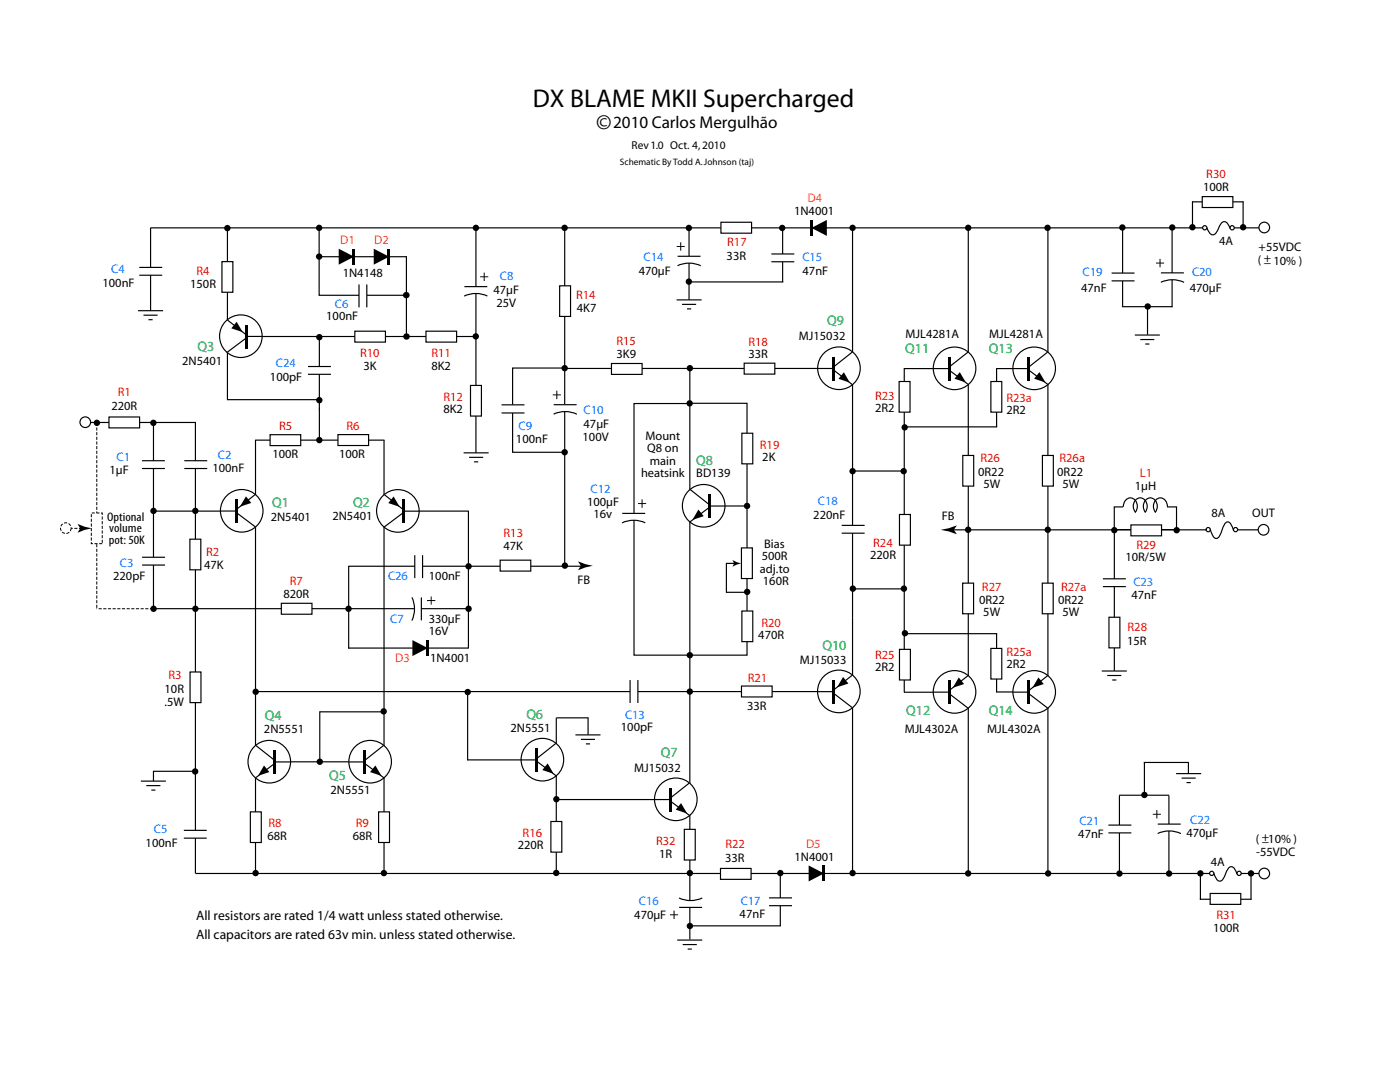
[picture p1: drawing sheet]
<svg xmlns="http://www.w3.org/2000/svg" width="279mm" height="216mm" viewBox="0 0 279 216" stroke-linecap="round" stroke-linejoin="round" font-family="sans-serif">
<path d="M51.8 67.1h43.4M112.8 73.4h-10.5v16.8h10.5M222.4 101.1h12.4v4.6h-12.4z" fill="none" stroke="#000" stroke-width=".23"/>
<path d="M193.2 45.5v128.9z" fill="#fff"/>
<g fill="none" stroke="#000" stroke-width=".23">
<path d="M81.1 51.1v15.9M193.2 45.5v128.9M45.3 79.7h18.5M112.7 73.5h50.8M180.4 73.5h8.8M198.8 73.5h6.6M170.1 94h10.3M180.5 85.2h18.5M83.6 102h9.9M170.2 117.5h10.4M190.1 105.7h61M50.8 138h113.7"/>
<path d="M180.4 138.1h13M57.8 152h11.8M111.1 159.5h20.8M111.1 143.2h6.3M39 174.3h214.3M137.7 184.7h18.2"/>
</g>
<path d="M187.7 105.7l1.7-.3 1.5-.5-.5 .8 .5 .9-1.5-.6z" fill="#000"/>
<path d="M76.6 87.8v86.4z" fill="#fff"/>
<path d="M76.6 87.8v86.4" fill="none" stroke="#000" stroke-width=".23"/>
<path d="M111 143.2v31.1z" fill="#fff"/>
<path d="M111 143.2v31.1" fill="none" stroke="#000" stroke-width=".23"/>
<path d="M155.7 174.1v10.7z" fill="#fff"/>
<path d="M155.7 174.1v10.7" fill="none" stroke="#000" stroke-width=".23"/>
<path d="M93.3 138.2v13.5z" fill="#fff"/>
<path d="M93.3 138.2v13.5" fill="none" stroke="#000" stroke-width=".23"/>
<path d="M117.4 143.2v3.4z" fill="#fff"/>
<path d="M117.4 143.2v3.4" fill="none" stroke="#000" stroke-width=".23"/>
<path d="M170.1 123.1v51.1z" fill="#fff"/>
<path d="M170.1 123.1v51.1" fill="none" stroke="#000" stroke-width=".23"/>
<path d="M170.1 45.9v77.2z" fill="#fff"/>
<path d="M170.1 45.9v77.2" fill="none" stroke="#000" stroke-width=".23"/>
<path d="M51 87.8v86.4z" fill="#fff"/>
<path d="M51 87.8v86.4" fill="none" stroke="#000" stroke-width=".23"/>
<path d="M39 84.2v90.1z" fill="#fff"/>
<path d="M39 84.2v90.1" fill="none" stroke="#000" stroke-width=".23"/>
<g fill="#fff" stroke="#000" stroke-width=".23">
<path d="M75.6 162h2.1v6.1h-2.1z"/>
<path d="M50 162h2.1v6.1h-2.1z"/>
<path d="M37.9 107.6h2.2v6.1h-2.2z"/>
</g>
<circle cx="79.4" cy="101.9" r="4.2" fill="#fff"/>
<g fill="none" stroke="#000" stroke-width=".23">
<path d="M76.7 98.7l3.6 2.9M80.3 102.4l-3.7 2.8M80.5 102h3.2"/>
<circle cx="79.4" cy="101.9" r="4.2"/>
</g>
<path d="M78.6 99.1l1.2 2-2.3-.7zM80.2 99.7h.6v4.7h-.6z" fill="#000"/>
<circle cx="167.4" cy="138" r="4.2" fill="#fff"/>
<g fill="none" stroke="#000" stroke-width=".23">
<path d="M163.1 138h3.2M166.5 138.4l3.6 2.8M170.1 134.7l-3.6 2.9"/>
<circle cx="167.4" cy="138" r="4.2"/>
</g>
<path d="M168.3 135.1l1 1.3-2.2 .7zM166.1 135.7h.5v4.7h-.5z" fill="#000"/>
<circle cx="190.5" cy="138.1" r="4.2" fill="#fff"/>
<g fill="none" stroke="#000" stroke-width=".23">
<path d="M186.2 138.1h3.2M189.6 138.5l3.6 2.8M193.2 134.8l-3.6 2.9"/>
<circle cx="190.5" cy="138.1" r="4.2"/>
</g>
<path d="M191.3 135.2l1.1 1.3-2.3 .7zM189.1 135.8h.6v4.7h-.6z" fill="#000"/>
<circle cx="73.9" cy="152" r="4.2" fill="#fff"/>
<g fill="none" stroke="#000" stroke-width=".23">
<path d="M69.6 152h3.1M72.9 152.5l3.7 2.7M76.6 148.7l-3.7 2.9"/>
<circle cx="73.9" cy="152" r="4.2"/>
</g>
<path d="M72.5 149.7h.6v4.8h-.6zM74.9 152.7l1.2 2.1-2.2-.7z" fill="#000"/>
<circle cx="167.4" cy="73.5" r="4.2" fill="#fff"/>
<g fill="none" stroke="#000" stroke-width=".23">
<path d="M163.2 73.5h3.1M166.5 73.9l3.6 2.8M170.1 70.2l-3.6 2.9"/>
<circle cx="167.4" cy="73.5" r="4.2"/>
</g>
<path d="M166.1 71.2h.5v4.7h-.5zM168.4 74.3l1.2 2.1-2.3-.8z" fill="#000"/>
<circle cx="190.5" cy="73.5" r="4.2" fill="#fff"/>
<g fill="none" stroke="#000" stroke-width=".23">
<path d="M186.2 73.5h3.2M189.6 74l3.7 2.7M193.2 70.3l-3.6 2.8"/>
<circle cx="190.5" cy="73.5" r="4.2"/>
</g>
<path d="M189.1 71.2h.6v4.8h-.6zM191.6 74.3l1.2 2-2.3-.7z" fill="#000"/>
<circle cx="53.7" cy="152" r="4.2" fill="#fff"/>
<g fill="none" stroke="#000" stroke-width=".23">
<path d="M30 45.5h222.3M45.4 45.4v34.3M63.8 51.2h17.4M63.7 67.1v14.7M17.8 84.3h21.3M30.6 84.3v37.2h62.8M50.9 87.8h25.8M63.7 81.5v6.2M30.8 102h14.1M69.6 113h46.7M143.6 101h5.6M69.6 129.3h23.9"/>
<path d="M51.1 148.7l3.6 2.9M54.7 152.5l-3.7 2.7M54.9 152h3.1M63.8 142h12.9M93.3 151.6h12.5"/>
<circle cx="53.7" cy="152" r="4.2"/>
</g>
<g fill="#000">
<path d="M15.5 104.6l1.4 .5 1.4 .3-1.4 .3-1.4 .6 .5-.9zM115.4 112l1.4 .6 1.5 .3-1.5 .3-1.4 .6 .5-.9zM52.7 152.7l1.1 1.4-2.3 .7zM54.5 149.7h.6v4.8h-.6zM161.4 172.7l3.1 1.6-3.1 1.6z"/>
<circle cx="45.4" cy="45.5" r=".64"/>
<circle cx="63.7" cy="45.5" r=".64"/>
<circle cx="63.7" cy="51.2" r=".64"/>
<circle cx="81.1" cy="58.9" r=".65"/>
<circle cx="95" cy="45.5" r=".64"/>
<circle cx="112.7" cy="45.5" r=".64"/>
<circle cx="137.5" cy="56.2" r=".64"/>
<circle cx="137.5" cy="45.5" r=".64"/>
<circle cx="156.1" cy="45.5" r=".64"/>
<circle cx="170.2" cy="45.5" r=".64"/>
<circle cx="193.2" cy="45.5" r=".64"/>
<circle cx="209.1" cy="45.5" r=".64"/>
<circle cx="224" cy="45.4" r=".64"/>
<circle cx="233.9" cy="45.4" r=".64"/>
<circle cx="238" cy="45.3" r=".64"/>
<circle cx="248.1" cy="45.3" r=".64"/>
<circle cx="63.7" cy="79.9" r=".64"/>
<circle cx="63.7" cy="67.3" r=".64"/>
<circle cx="81.1" cy="67.1" r=".65"/>
<circle cx="95" cy="67.1" r=".64"/>
<circle cx="112.7" cy="73.5" r=".64"/>
<circle cx="137.7" cy="73.5" r=".64"/>
<circle cx="229" cy="61.2" r=".64"/>
<circle cx="19.3" cy="84.4" r=".64"/>
<circle cx="30.6" cy="84.4" r=".64"/>
<circle cx="63.7" cy="87.8" r=".64"/>
<circle cx="112.7" cy="90.2" r=".64"/>
<circle cx="137.6" cy="80.5" r=".64"/>
<circle cx="170.2" cy="94" r=".64"/>
<circle cx="180.3" cy="94" r=".64"/>
<circle cx="180.5" cy="85.3" r=".64"/>
<circle cx="30.6" cy="101.9" r=".64"/>
<circle cx="39" cy="101.9" r=".64"/>
<circle cx="93.5" cy="113" r=".64"/>
<circle cx="112.7" cy="112.9" r=".64"/>
<circle cx="149.1" cy="101" r=".64"/>
<circle cx="170.2" cy="117.5" r=".64"/>
<circle cx="180.4" cy="117.5" r=".64"/>
<circle cx="193.2" cy="105.7" r=".64"/>
<circle cx="209.1" cy="105.7" r=".64"/>
<circle cx="222.4" cy="105.8" r=".64"/>
<circle cx="234.8" cy="105.8" r=".64"/>
<circle cx="30.6" cy="121.5" r=".64"/>
<circle cx="39" cy="121.5" r=".64"/>
<circle cx="51" cy="138" r=".64"/>
<circle cx="69.6" cy="121.5" r=".64"/>
<circle cx="93.3" cy="138.1" r=".64"/>
<circle cx="93.5" cy="121.5" r=".64"/>
<circle cx="137.7" cy="130.7" r=".64"/>
<circle cx="180.6" cy="126.4" r=".64"/>
<circle cx="38.9" cy="153.9" r=".64"/>
<circle cx="63.8" cy="152" r=".64"/>
<circle cx="76.6" cy="141.9" r=".64"/>
<circle cx="111" cy="159.5" r=".64"/>
<circle cx="228.4" cy="158.6" r=".64"/>
<circle cx="51" cy="174.2" r=".64"/>
<circle cx="76.6" cy="174.2" r=".64"/>
<circle cx="111" cy="174.2" r=".64"/>
<circle cx="137.7" cy="174.2" r=".64"/>
<circle cx="155.7" cy="174.2" r=".64"/>
<circle cx="170.2" cy="174.2" r=".64"/>
<circle cx="193.2" cy="174.3" r=".64"/>
<circle cx="209.2" cy="174.3" r=".64"/>
<circle cx="239.6" cy="174.3" r=".64"/>
<circle cx="249.7" cy="174.3" r=".64"/>
<circle cx="137.7" cy="184.8" r=".64"/>
</g>
<path d="M164.3 172.7v3.1" fill="none" stroke="#000" stroke-width=".41"/>
<path d="M16.4 105.4h-2.5M19.3 121.3v-37M30.5 121.5h-11.2" fill="none" stroke="#000" stroke-width=".2" stroke-dasharray=".6 .3" stroke-linecap="butt"/>
<g fill="#fff" stroke="#000" stroke-width=".23">
<path d="M27.5 62h5z"/>
<path d="M28.6 62.9h2.9z"/>
<path d="M29.6 63.8h.9z"/>
</g>
<g fill="#fff">
<path d="M135.6 59.9h3.8z"/>
<path d="M136.4 60.5h2.2z"/>
<path d="M137.2 61.2h.6z"/>
</g>
<path d="M30.1 45.5v16.5M95 45.5v44.9M137.5 45.5v14.3" fill="none" stroke="#000" stroke-width=".23"/>
<g fill="#fff">
<path d="M28.4 111.2h4.5v1.5h-4.5z"/>
<path d="M36.8 91.9h4.5v1.6h-4.5z"/>
<path d="M28.3 91.9h4.6v1.6h-4.6z"/>
</g>
<g fill="#fff" stroke="#000" stroke-width=".23">
<path d="M28.4 111.2h4.5z"/>
<path d="M28.4 112.7h4.5z"/>
<path d="M36.8 91.9h4.6z"/>
<path d="M36.8 93.5h4.6z"/>
<path d="M28.3 91.9h4.6z"/>
<path d="M28.3 93.5h4.6z"/>
</g>
<path d="M112.7 45.6v67.4M69.6 112.9v16.6M93.5 101.9v27.5M63.8 141.9v10.3" fill="none" stroke="#000" stroke-width=".23"/>
<path d="M82.8 110.8h1.5v4.6h-1.5z" fill="#fff"/>
<g fill="#fff" stroke="#000" stroke-width=".23">
<path d="M82.8 110.8v4.6z"/>
<path d="M84.3 110.8v4.6z"/>
</g>
<path d="M224 45.5v15.7M233.9 45.5v15.8M238 40.2v5.2M248.1 40.2v5.2M137.7 73.5v114.1M180.5 73.5v64.7M198.9 73.5v11.7M229 61.2v5.6M222.4 106.1v27.8" fill="none" stroke="#000" stroke-width=".23"/>
<circle cx="17" cy="84.2" r="1.06" fill="#fff"/>
<circle cx="17" cy="84.2" r="1.06" fill="none" stroke="#000" stroke-width=".23"/>
<circle cx="13.1" cy="105.4" r="1.06" fill="#fff"/>
<circle cx="13.1" cy="105.4" r="1.06" fill="none" stroke="#000" stroke-width=".2" stroke-dasharray=".6 .3" stroke-linecap="butt"/>
<circle cx="137.7" cy="138" r=".64" fill="#000"/>
<g fill="#fff" stroke="#000" stroke-width=".23">
<path d="M21.7 83.2h6.2v2.2h-6.2z"/>
<path d="M148 136.9h6.1v2.2h-6.1z"/>
<path d="M148.5 72.5h6.1v2.1h-6.1z"/>
<path d="M143.9 44.3h6.1v2.2h-6.1z"/>
<path d="M179.4 76.1h2.2v6.1h-2.2z"/>
<path d="M197.8 76.1h2.1v6.1h-2.1z"/>
</g>
<path d="M180.5 126.4h18.5M198.8 138.1h6.6M198.9 126.4v11.7" fill="none" stroke="#000" stroke-width=".23"/>
<g fill="#fff" stroke="#000" stroke-width=".23">
<path d="M197.8 129.4h2.1v6.1h-2.1z"/>
<path d="M179.5 129.6h2.2v6.1h-2.2z"/>
<path d="M99.8 111.8h6.1v2.2h-6.1z"/>
<path d="M122 72.5h6.1v2.2h-6.1z"/>
<path d="M53.9 86.7h6.1v2.2h-6.1z"/>
<path d="M67.4 86.7h6.2v2.2h-6.2z"/>
<path d="M70.8 66.1h6.1v2.2h-6.1z"/>
<path d="M85 66.1h6.1v2.2h-6.1z"/>
</g>
<circle cx="48.2" cy="101.9" r="4.2" fill="#fff"/>
<g fill="none" stroke="#000" stroke-width=".23">
<path d="M50.9 98.7l-3.6 2.8M44 102h3.1M47.3 102.4l3.7 2.8"/>
<circle cx="48.2" cy="101.9" r="4.2"/>
</g>
<path d="M46.9 99.6h.5v4.8h-.5zM49.1 99l1 1.4-2.2 .7z" fill="#000"/>
<path d="M44.3 52.2h2.2v6.1h-2.2z" fill="#fff" stroke="#000" stroke-width=".23"/>
<g fill="#fff">
<path d="M100.1 80.8h4.5v1.6h-4.5z"/>
<path d="M100.1 80.8h4.6z"/>
</g>
<path d="M100.1 80.8h4.6" fill="none" stroke="#000" stroke-width=".23"/>
<g fill="#fff" stroke="#000" stroke-width=".23">
<path d="M100.1 82.4h4.6z"/>
<path d="M110.5 80.8h4.6z"/>
</g>
<path d="M110.5 80.7h4.6v1.4h-4.6z" fill="#fff"/>
<path d="M110.5 82.6a5.5 5.5 0 0 1 4.6 0" fill="none" stroke="#000" stroke-width=".23"/>
<path d="M111 78h.2v.7h.7v.2h-.7v.7h-.2v-.7h-.7v-.2h.7z" fill="#000"/>
<path d="M92.7 57.1h4.5v1.4h-4.5z" fill="#fff"/>
<path d="M92.7 57.2h4.6z" fill="#fff" stroke="#000" stroke-width=".23"/>
<path d="M97.3 59.1a5.5 5.5 0 0 0-4.7 0" fill="none" stroke="#000" stroke-width=".23"/>
<path d="M96.5 54.4h.2v.7h.7v.2h-.7v.8h-.2v-.8h-.7v-.2h.7z" fill="#000"/>
<path d="M135.3 51.1h4.5v1.4h-4.5z" fill="#fff"/>
<path d="M135.2 51.1h4.6z" fill="#fff" stroke="#000" stroke-width=".23"/>
<path d="M135.2 53a5.5 5.5 0 0 1 4.7 0" fill="none" stroke="#000" stroke-width=".23"/>
<path d="M135.8 48.3h.2v.8h.7v.2h-.7v.7h-.2v-.7h-.8v-.2h.8z" fill="#000"/>
<path d="M82.7 119.3h1.4v4.5h-1.4z" fill="#fff"/>
<path d="M84.1 119.2v4.6z" fill="#fff" stroke="#000" stroke-width=".23"/>
<path d="M82.2 119.2a5.4 5.4 0 0 1 0 4.6" fill="none" stroke="#000" stroke-width=".23"/>
<path d="M85.2 119.7h.8v-.7h.1v.7h.8v.2h-.8v.7h-.1v-.7h-.8z" fill="#000"/>
<path d="M192.1 90.9h2.2v6.1h-2.2z" fill="#fff" stroke="#000" stroke-width=".23"/>
<path d="M237.9 40.3h10.3M223.9 61.2h10.1" fill="none" stroke="#000" stroke-width=".23"/>
<g fill="#fff" stroke="#000" stroke-width=".23">
<path d="M225.7 104.7h6.1v2.2h-6.1z"/>
<path d="M192.1 116.4h2.2v6.1h-2.2z"/>
</g>
<path d="M209.1 45.5v128.9" fill="none" stroke="#000" stroke-width=".23"/>
<circle cx="206.4" cy="73.5" r="4.2" fill="#fff"/>
<g fill="none" stroke="#000" stroke-width=".23">
<path d="M202.1 73.5h3.2M205.5 74l3.7 2.7M209.1 70.3l-3.6 2.8"/>
<circle cx="206.4" cy="73.5" r="4.2"/>
</g>
<path d="M205 71.2h.6v4.8h-.6zM207.4 74.3l1.2 2-2.2-.7z" fill="#000"/>
<g fill="#fff" stroke="#000" stroke-width=".23">
<path d="M221.3 123.2h2.2v6.1h-2.2z"/>
<path d="M179.5 102.7h2.2v6.1h-2.2z"/>
<path d="M37.9 134.1h2.2v6.1h-2.2z"/>
<path d="M125.7 135.7v4.6z"/>
<path d="M127.3 135.7v4.6z"/>
<path d="M153.5 179.2h4.6z"/>
<path d="M153.5 180.7h4.6z"/>
</g>
<g fill="#fff">
<path d="M125.7 135.7h1.6v4.6h-1.6z"/>
<path d="M153.5 179.2h4.5v1.5h-4.5z"/>
</g>
<path d="M63.7 45.4v13.5h17.5M137.7 80.5h11.4v50.2h-11.4M137.8 80.5h-11.3v50.2h11.3" fill="none" stroke="#000" stroke-width=".23"/>
<g fill="#fff">
<path d="M135.8 187.6h3.8z"/>
<path d="M136.6 188.2h2.1z"/>
<path d="M137.4 188.9h.6z"/>
<path d="M135.6 179.7h4.5v1.4h-4.5z"/>
</g>
<path d="M135.5 181.1h4.6z" fill="#fff" stroke="#000" stroke-width=".23"/>
<path d="M140.2 179.2a5.5 5.5 0 0 1-4.7 0" fill="none" stroke="#000" stroke-width=".23"/>
<path d="M134.4 181.7h.2v.7h.7v.2h-.7v.8h-.2v-.8h-.7v-.2h.7z" fill="#000"/>
<path d="M143.8 173.3h6.1v2.2h-6.1z" fill="#fff" stroke="#000" stroke-width=".23"/>
<path d="M39 153.9h-8.4v2" fill="none" stroke="#000" stroke-width=".23"/>
<g fill="#fff" stroke="#000" stroke-width=".23">
<path d="M111.7 57h2.2v6.1h-2.2z"/>
<path d="M93.9 76.9h2.2v6.1h-2.2z"/>
</g>
<circle cx="252.3" cy="174.3" r="1.06" fill="#fff"/>
<circle cx="252.3" cy="174.3" r="1.06" fill="none" stroke="#000" stroke-width=".23"/>
<circle cx="252.3" cy="45.4" r="1.06" fill="#fff"/>
<circle cx="252.3" cy="45.4" r="1.06" fill="none" stroke="#000" stroke-width=".23"/>
<g fill="#fff">
<path d="M221.9 54.5h4.5v1.6h-4.5z"/>
<path d="M220.1 115.5h4.6v1.6h-4.6z"/>
<path d="M168 104.8h4.6v1.6h-4.6z"/>
<path d="M231.7 54.4h4.6v1.4h-4.6z"/>
</g>
<g fill="#fff" stroke="#000" stroke-width=".23">
<path d="M221.8 56h4.6z"/>
<path d="M221.8 54.5h4.6z"/>
<path d="M220.1 117.1h4.6z"/>
<path d="M220.1 115.5h4.6z"/>
<path d="M168 106.4h4.6z"/>
<path d="M168 104.8h4.6z"/>
<path d="M231.7 54.4h4.6z"/>
</g>
<path d="M137.4 56.3h18.9M231.7 56.3a5.5 5.5 0 0 1 4.6 0M223.3 158.7h10M223.4 158.8v15.6M228.3 152.1h9M228.4 152.1v6.6M233.3 158.8v15.4M237.2 152.1v2.3" fill="none" stroke="#000" stroke-width=".23"/>
<g fill="#000">
<path d="M231.4 51.7h.2v.7h.7v.2h-.7v.7h-.2v-.7h-.7v-.2h.7z"/>
<circle cx="223.4" cy="174.3" r=".64"/>
<circle cx="233.3" cy="174.3" r=".64"/>
</g>
<g fill="#fff" stroke="#000" stroke-width=".23">
<path d="M156.2 45.7v10.6z"/>
<path d="M153.9 50.7h4.6z"/>
<path d="M153.9 52.2h4.6z"/>
<path d="M221.2 166.2h4.6z"/>
<path d="M221.2 164.6h4.6z"/>
<path d="M231.1 164.4h4.5z"/>
</g>
<g fill="#fff">
<path d="M153.9 50.7h4.6v1.5h-4.6z"/>
<path d="M221.3 164.6h4.5v1.6h-4.5z"/>
<path d="M231.1 164.4h4.5v1.4h-4.5z"/>
</g>
<path d="M231 166.3a5.4 5.4 0 0 1 4.7 0" fill="none" stroke="#000" stroke-width=".23"/>
<path d="M230.8 161.6h.2v.8h.7v.2h-.7v.7h-.2v-.7h-.7v-.2h.7z" fill="#000"/>
<g fill="#fff">
<path d="M36.7 165.7h4.6v1.6h-4.6z"/>
<path d="M27.8 53.4h4.6v1.5h-4.6z"/>
</g>
<g fill="#fff" stroke="#000" stroke-width=".23">
<path d="M36.7 167.2h4.6z"/>
<path d="M36.7 165.7h4.6z"/>
<path d="M27.8 54.9h4.6z"/>
<path d="M27.8 53.4h4.6z"/>
</g>
<path d="M144.9 118.2h4.2M145 112.4v5.9" fill="none" stroke="#000" stroke-width=".23"/>
<circle cx="149.1" cy="118.1" r=".64" fill="#000"/>
<path d="M148 109.3h2.1v6.1h-2.1z" fill="#fff" stroke="#000" stroke-width=".23"/>
<path d="M144.9 112.4h1.7" fill="none" stroke="#000" stroke-width=".23"/>
<path d="M146.2 111.8l1.7 .6-1.7 .7 .3-.7z" fill="#000"/>
<path d="M56.1 120.4h6.2v2.2h-6.2z" fill="#fff" stroke="#000" stroke-width=".23"/>
<circle cx="134.9" cy="159.5" r="4.2" fill="#fff"/>
<g fill="none" stroke="#000" stroke-width=".23">
<path d="M130.6 159.5h3.1M133.9 160l3.7 2.7M137.6 156.3l-3.7 2.8"/>
<circle cx="134.9" cy="159.5" r="4.2"/>
</g>
<path d="M133.5 157.2h.6v4.8h-.6zM135.9 160.3l1.2 2-2.2-.7z" fill="#000"/>
<g fill="#fff" stroke="#000" stroke-width=".23">
<path d="M148.1 121.9h2.1v6.1h-2.1z"/>
<path d="M109.9 163.9h2.2v6.1h-2.2z"/>
<path d="M148.1 86.4h2.1v6.2h-2.1z"/>
</g>
<path d="M224.3 100.9h8.6v.6h-8.6z" fill="#fff"/>
<path d="M224.2 101a1.42 1.42 0 0 1 1.4-1.7 1.42 1.42 0 0 1 1.4 1.7l-.1 .7-.3 .5M233 101.1a1.42 1.42 0 0 0-1.4-1.8 1.42 1.42 0 0 0-1.4 1.7l.1 .6 .3 .6a1.78 1.78 0 0 0-1-2.9 1.76 1.76 0 0 0-1 2.9 1.78 1.78 0 0 0-1-2.9 1.73 1.73 0 0 0-1 2.9" fill="none" stroke="#000" stroke-width=".23"/>
<circle cx="252.2" cy="105.7" r="1.06" fill="#fff"/>
<circle cx="252.2" cy="105.7" r="1.06" fill="none" stroke="#000" stroke-width=".23"/>
<path d="M240 44.4h6.2v2.4h-6.2z" fill="#fff"/>
<g fill="none" stroke="#000" stroke-width=".23">
<path d="M240.8 45.4l.2 .5a1.08 1.08 0 0 0 1.5 .8l.6-.9a2.05 2.05 0 0 1 1.2-1.6 1.51 1.51 0 0 1 1.2 1.3"/>
<circle cx="240.4" cy="45.5" r=".42"/>
<circle cx="245.9" cy="45.5" r=".42"/>
</g>
<path d="M240.8 104.6h6.2v2.4h-6.2z" fill="#fff"/>
<g fill="none" stroke="#000" stroke-width=".23">
<path d="M241.5 105.7l.2 .5a1.52 1.52 0 0 0 1 1.2 1.98 1.98 0 0 0 1.2-1.6 1.98 1.98 0 0 1 1.1-1.7 1.41 1.41 0 0 1 1 1.2l.2 .5"/>
<circle cx="241.1" cy="105.7" r=".42"/>
<circle cx="246.6" cy="105.7" r=".42"/>
</g>
<path d="M241.5 173.1h6.2v2.4h-6.2z" fill="#fff"/>
<g fill="none" stroke="#000" stroke-width=".23">
<path d="M242.2 174.3l.2 .4a1.39 1.39 0 0 0 1 1.1 2.22 2.22 0 0 0 1.3-1.7l.6-1a.79 .79 0 0 1 1.2 .5l.4 .8"/>
<circle cx="241.8" cy="174.3" r=".42"/>
<circle cx="247.3" cy="174.3" r=".42"/>
</g>
<circle cx="108.2" cy="151.6" r="4.2" fill="#fff"/>
<g fill="none" stroke="#000" stroke-width=".23">
<path d="M104 151.6h3.1M107.3 152l3.7 2.8M110.9 148.3l-3.6 2.9"/>
<circle cx="108.2" cy="151.6" r="4.2"/>
</g>
<path d="M106.9 149.3h.5v4.8h-.5zM109.3 152.3l1.2 2.1-2.3-.7z" fill="#000"/>
<circle cx="48.1" cy="67.1" r="4.2" fill="#fff"/>
<g fill="none" stroke="#000" stroke-width=".23">
<path d="M45.4 63.8l3.6 2.9M49 67.5l-3.7 2.8M49.2 67.1h3.1"/>
<circle cx="48.1" cy="67.1" r="4.2"/>
</g>
<path d="M47.2 64.2l1.2 2.1-2.2-.8zM48.9 64.8h.5v4.8h-.5z" fill="#000"/>
<circle cx="140.4" cy="100.9" r="4.2" fill="#fff"/>
<g fill="none" stroke="#000" stroke-width=".23">
<path d="M137.7 97.7l3.7 2.8M141.4 101.4l-3.7 2.8M141.6 101h3.1"/>
<circle cx="140.4" cy="100.9" r="4.2"/>
</g>
<path d="M139.4 101.7l1 1.3-2.2 .7zM141.2 98.6h.6v4.8h-.6z" fill="#000"/>
<path d="M18.2 102.4h2.2v6.1h-2.2z" fill="#fff" stroke="#000" stroke-width=".2" stroke-dasharray=".6 .3" stroke-linecap="butt"/>
<g fill="#fff">
<path d="M71.6 56.8h1.6v4.5h-1.6z"/>
<path d="M61.5 73.1h4.5v1.6h-4.5z"/>
</g>
<g fill="#fff" stroke="#000" stroke-width=".23">
<path d="M71.6 56.8v4.5z"/>
<path d="M73.2 56.8v4.5z"/>
<path d="M61.5 73.1h4.5z"/>
<path d="M61.5 74.7h4.5z"/>
<path d="M239.9 39.2h6.1v2.2h-6.1z"/>
</g>
<path d="M239.5 179.4h10.3M239.6 174.4v5.2M249.7 174.4v5.1" fill="none" stroke="#000" stroke-width=".23"/>
<g fill="#fff" stroke="#000" stroke-width=".23">
<path d="M241.5 178.3h6.1v2.2h-6.1z"/>
<path d="M124.2 102.4h4.6z"/>
</g>
<path d="M124.2 102.4h4.5v1.4h-4.5z" fill="#fff"/>
<path d="M128.8 104.3a5.5 5.5 0 0 0-4.7 0" fill="none" stroke="#000" stroke-width=".23"/>
<path d="M128 99.6h.2v.8h.8v.2h-.8v.7h-.2v-.7h-.7v-.2h.7z" fill="#000"/>
<g fill="#fff" stroke="#000" stroke-width=".23">
<path d="M136.6 165.5h2.1v6.1h-2.1z"/>
<path d="M208 90.9h2.2v6.1h-2.2z"/>
<path d="M208 116.4h2.2v6.1h-2.2z"/>
</g>
<circle cx="206.4" cy="138.1" r="4.2" fill="#fff"/>
<g fill="none" stroke="#000" stroke-width=".23">
<path d="M202.1 138.1h3.2M205.5 138.5l3.6 2.8M209.1 134.8l-3.6 2.9"/>
<circle cx="206.4" cy="138.1" r="4.2"/>
</g>
<path d="M67.6 49.6l3.1 1.6-3.1 1.6zM74.6 49.6l3.1 1.6-3.1 1.6zM161.9 45.5l3.1-1.6v3.2zM82.3 127.7l3.1 1.6-3.1 1.6zM207.2 135.2l1.1 1.3-2.3 .7zM205 135.8h.6v4.7h-.6z" fill="#000"/>
<path d="M70.6 49.7v3.1M77.6 49.7v3.1M162 43.9v3.1M85.3 127.8v3.1" fill="none" stroke="#000" stroke-width=".41"/>
<g fill="#fff" stroke="#000" stroke-width=".23">
<path d="M28.1 155.9h5z"/>
<path d="M29.2 156.8h2.8z"/>
<path d="M30.2 157.7h.8z"/>
<path d="M114.8 146.6h5z"/>
<path d="M115.9 147.5h2.8z"/>
<path d="M116.9 148.4h.9z"/>
<path d="M135.2 187.6h5z"/>
<path d="M136.2 188.5h2.9z"/>
<path d="M137.2 189.4h.9z"/>
<path d="M135 59.8h5z"/>
<path d="M136.1 60.7h2.8z"/>
<path d="M137.1 61.6h.8z"/>
<path d="M226.5 66.9h5z"/>
<path d="M227.6 67.8h2.8z"/>
<path d="M228.6 68.6h.8z"/>
<path d="M219.9 133.9h5z"/>
<path d="M221 134.8h2.8z"/>
<path d="M222 135.7h.8z"/>
<path d="M234.7 154.4h5z"/>
<path d="M235.8 155.3h2.8z"/>
<path d="M236.8 156.2h.8z"/>
<path d="M92.5 90.4h5z"/>
<path d="M93.6 91.3h2.8z"/>
<path d="M94.6 92.2h.8z"/>
</g>
<text font-size="5.1" x="106.3" y="21.3">DX BLAME MKII Supercharged</text>
<text font-size="4.6" x="119" y="26">©</text>
<text font-size="3.4" x="122.4" y="25.5">2010 Carlos Mergulhão</text>
<g font-size="2.8" fill="#00b800">
<text x="165.1" y="64.9">Q9</text>
<text x="39.4" y="70">Q3</text>
<text x="180.7" y="70.5">Q11</text>
<text x="197.4" y="70.5">Q13</text>
<text x="138.9" y="92.8">Q8</text>
<text x="54.3" y="101.2">Q1</text>
<text x="70.4" y="101.2">Q2</text>
<text x="164.1" y="129.8">Q10</text>
<text x="52.8" y="143.8">Q4</text>
<text x="105" y="143.4">Q6</text>
<text x="180.9" y="142.7">Q12</text>
<text x="197.3" y="142.7">Q14</text>
<text x="65.7" y="155.6">Q5</text>
<text x="131.9" y="151.1">Q7</text>
</g>
<g font-size="2.7">
<text x="39.1" y="183.6">All resistors are rated 1/4 watt unless stated otherwise.</text>
<text x="39.1" y="187.4">All capacitors are rated 63v min. unless stated otherwise.</text>
</g>
<g font-size="2.5" fill="#f00">
<text x="240.7" y="35.6">R30</text>
<text x="145.1" y="49.2">R17</text>
<text x="39.2" y="54.8">R4</text>
<text x="115" y="59.6">R14</text>
<text x="71.9" y="71.3">R10</text>
<text x="86.1" y="71.3">R11</text>
<text x="123" y="68.9">R15</text>
<text x="149.4" y="69.1">R18</text>
<text x="23.5" y="79">R1</text>
<text x="88.5" y="80">R12</text>
<text x="174.6" y="79.7">R23</text>
<text x="200.8" y="80.1">R23a</text>
<text x="55.7" y="85.8">R5</text>
<text x="69.1" y="85.8">R6</text>
<text x="151.7" y="89.6">R19</text>
<text x="195.7" y="92.3">R26</text>
<text x="211.5" y="92.3">R26a</text>
<text x="227.5" y="95.2">L1</text>
<text x="100.5" y="107.2">R13</text>
<text x="41.1" y="110.9">R2</text>
<text x="174.3" y="109.1">R24</text>
<text x="226.8" y="109.4">R29</text>
<text x="57.9" y="116.8">R7</text>
<text x="196" y="117.9">R27</text>
<text x="211.8" y="117.9">R27a</text>
<text x="152" y="125">R20</text>
<text x="225" y="126">R28</text>
<text x="174.6" y="131.5">R25</text>
<text x="200.9" y="130.9">R25a</text>
<text x="33.6" y="135.6">R3</text>
<text x="149.2" y="136">R21</text>
<text x="53.6" y="164.9">R8</text>
<text x="71" y="165">R9</text>
<text x="104.3" y="167">R16</text>
<text x="131" y="168.7">R32</text>
<text x="144.8" y="169.3">R22</text>
<text x="242.8" y="183.3">R31</text>
</g>
<g font-size="2.5" fill="#ff8000">
<text x="161.2" y="40.2">D4</text>
<text x="67.9" y="48.7">D1</text>
<text x="74.7" y="48.6">D2</text>
<text x="78.9" y="132.1">D3</text>
<text x="160.9" y="169.2">D5</text>
</g>
<g font-size="2.5">
<text x="240.1" y="38.1">100R</text>
<text x="158.5" y="42.9">1N4001</text>
<text x="145" y="51.9">33R</text>
<text x="243.3" y="49">4A</text>
<text x="251.1" y="52.7">( + 10% )</text>
<text x="251.2" y="50">+55VDC</text>
<text x="252.2" y="53.3">−</text>
<text x="20.5" y="57.2">100nF</text>
<text x="38" y="57.4">150R</text>
<text x="68.4" y="55.2">1N4148</text>
<text x="98.5" y="58.8">47µF</text>
<text x="127.5" y="54.8">470µF</text>
<text x="160.2" y="54.9">47nF</text>
<text x="215.8" y="58.4">47nF</text>
<text x="237.4" y="58.4">470µF</text>
<text x="65.1" y="63.8">100nF</text>
<text x="99.1" y="61.2">25V</text>
<text x="115.1" y="62.3">4K7</text>
<text x="123.1" y="71.4">3K9</text>
<text x="149.4" y="71.4">33R</text>
<text x="159.4" y="67.8">MJ15032</text>
<text x="180.7" y="67.5">MJL4281A</text>
<text x="197.4" y="67.5">MJL4281A</text>
<text x="36.3" y="72.8">2N5401</text>
<text x="53.9" y="76">100pF</text>
<text x="72.5" y="73.8">3K</text>
<text x="86.1" y="73.8">8K2</text>
<text x="22.2" y="81.9">220R</text>
<text x="88.5" y="82.5">8K2</text>
<text x="174.6" y="82.3">2R2</text>
<text x="200.8" y="82.7">2R2</text>
<text x="103" y="88.4">100nF</text>
<text x="116.3" y="88">100V</text>
<text x="116.5" y="85.3">47µF</text>
<text x="128.8" y="87.8">Mount</text>
<text x="21.9" y="94.6">1µF</text>
<text x="42.4" y="94.3">100nF</text>
<text x="54.4" y="91.4">100R</text>
<text x="67.7" y="91.4">100R</text>
<text x="127.9" y="95.2">heatsink</text>
<text x="129.2" y="90.3">Q8 on</text>
<text x="129.7" y="92.7">main</text>
<text x="139" y="95.2">BD139</text>
<text x="152.1" y="92">2K</text>
<text x="195.2" y="94.9">0R22</text>
<text x="211" y="94.9">0R22</text>
<text x="117.2" y="100.9">100µF</text>
<text x="196.3" y="97.4">5W</text>
<text x="212.1" y="97.4">5W</text>
<text x="226.5" y="97.7">1µH</text>
<text x="21.4" y="103.9">Optional</text>
<text x="21.8" y="106.2">volume</text>
<text x="54" y="103.9">2N5401</text>
<text x="66.3" y="103.8">2N5401</text>
<text x="118.4" y="103.4">16v</text>
<text x="162.3" y="103.6">220nF</text>
<text x="188" y="103.8">FB</text>
<text x="241.8" y="103.2">8A</text>
<text x="249.9" y="103.2">OUT</text>
<text x="21.7" y="108.6">pot: 50K</text>
<text x="40.7" y="113.5">47K</text>
<text x="100.5" y="109.8">47K</text>
<text x="152" y="111.8">500R</text>
<text x="152.5" y="109.3">Bias</text>
<text x="173.7" y="111.6">220R</text>
<text x="224.6" y="111.9">10R/5W</text>
<text x="22.6" y="115.7">220pF</text>
<text x="56.6" y="119.4">820R</text>
<text x="85.6" y="115.7">100nF</text>
<text x="115.3" y="116.5">FB</text>
<text x="151.6" y="114.3">adj.to</text>
<text x="152.3" y="116.8">160R</text>
<text x="225.8" y="119.6">47nF</text>
<text x="85.6" y="124.2">330µF</text>
<text x="195.4" y="120.5">0R22</text>
<text x="196.2" y="123">5W</text>
<text x="211.2" y="120.5">0R22</text>
<text x="212" y="123">5W</text>
<text x="85.6" y="126.7">16V</text>
<text x="151.3" y="127.5">470R</text>
<text x="224.9" y="128.6">15R</text>
<text x="85.8" y="132.1">1N4001</text>
<text x="159.6" y="132.6">MJ15033</text>
<text x="174.6" y="134">2R2</text>
<text x="200.9" y="133.4">2R2</text>
<text x="32.8" y="140.8">.5W</text>
<text x="32.8" y="138.3">10R</text>
<text x="149.1" y="141.6">33R</text>
<text x="52.7" y="146.3">2N5551</text>
<text x="101.9" y="146.1">2N5551</text>
<text x="123.9" y="146">100pF</text>
<text x="180.6" y="146.2">MJL4302A</text>
<text x="197" y="146.2">MJL4302A</text>
<text x="126.6" y="154">MJ15032</text>
<text x="66" y="158.5">2N5551</text>
<text x="53.4" y="167.6">68R</text>
<text x="70.4" y="167.6">68R</text>
<text x="215.2" y="167.2">47nF</text>
<text x="236.8" y="166.9">470µF</text>
<text x="29.1" y="169">100nF</text>
<text x="103.3" y="169.5">220R</text>
<text x="131.5" y="171.1">1R</text>
<text x="144.7" y="172">33R</text>
<text x="158.6" y="171.8">1N4001</text>
<text x="241.6" y="172.9">4A</text>
<text x="250.6" y="168.1">( +10% )</text>
<text x="250.7" y="170.7">-55VDC</text>
<text x="251.8" y="168.7">−</text>
<text x="126.6" y="183.3">470µF</text>
<text x="147.6" y="183.3">47nF</text>
<text x="242.1" y="185.9">100R</text>
</g>
<g font-size="2.5" fill="#006eff">
<text x="128.4" y="52.2">C14</text>
<text x="160.1" y="52.1">C15</text>
<text x="22.2" y="54.6">C4</text>
<text x="99.8" y="55.9">C8</text>
<text x="216.1" y="55.1">C19</text>
<text x="237.9" y="55.1">C20</text>
<text x="66.8" y="61.4">C6</text>
<text x="55" y="73.2">C24</text>
<text x="116.5" y="82.6">C10</text>
<text x="103.5" y="85.8">C9</text>
<text x="23.3" y="92">C1</text>
<text x="43.5" y="91.6">C2</text>
<text x="117.9" y="98.4">C12</text>
<text x="163.2" y="100.9">C18</text>
<text x="23.9" y="113.1">C3</text>
<text x="77.4" y="115.7">C26</text>
<text x="226.2" y="116.9">C23</text>
<text x="77.9" y="124.2">C7</text>
<text x="124.7" y="143.4">C13</text>
<text x="30.7" y="166.2">C5</text>
<text x="215.4" y="164.6">C21</text>
<text x="237.5" y="164.4">C22</text>
<text x="127.5" y="180.5">C16</text>
<text x="147.8" y="180.6">C17</text>
</g>
<text font-size="2.3" x="126" y="29.8">Rev 1.0 Oct. 4,2010</text>
<text font-size="1.9" x="123.7" y="32.9">Schematic By Todd A.Johnson (taj)</text>
</svg>
